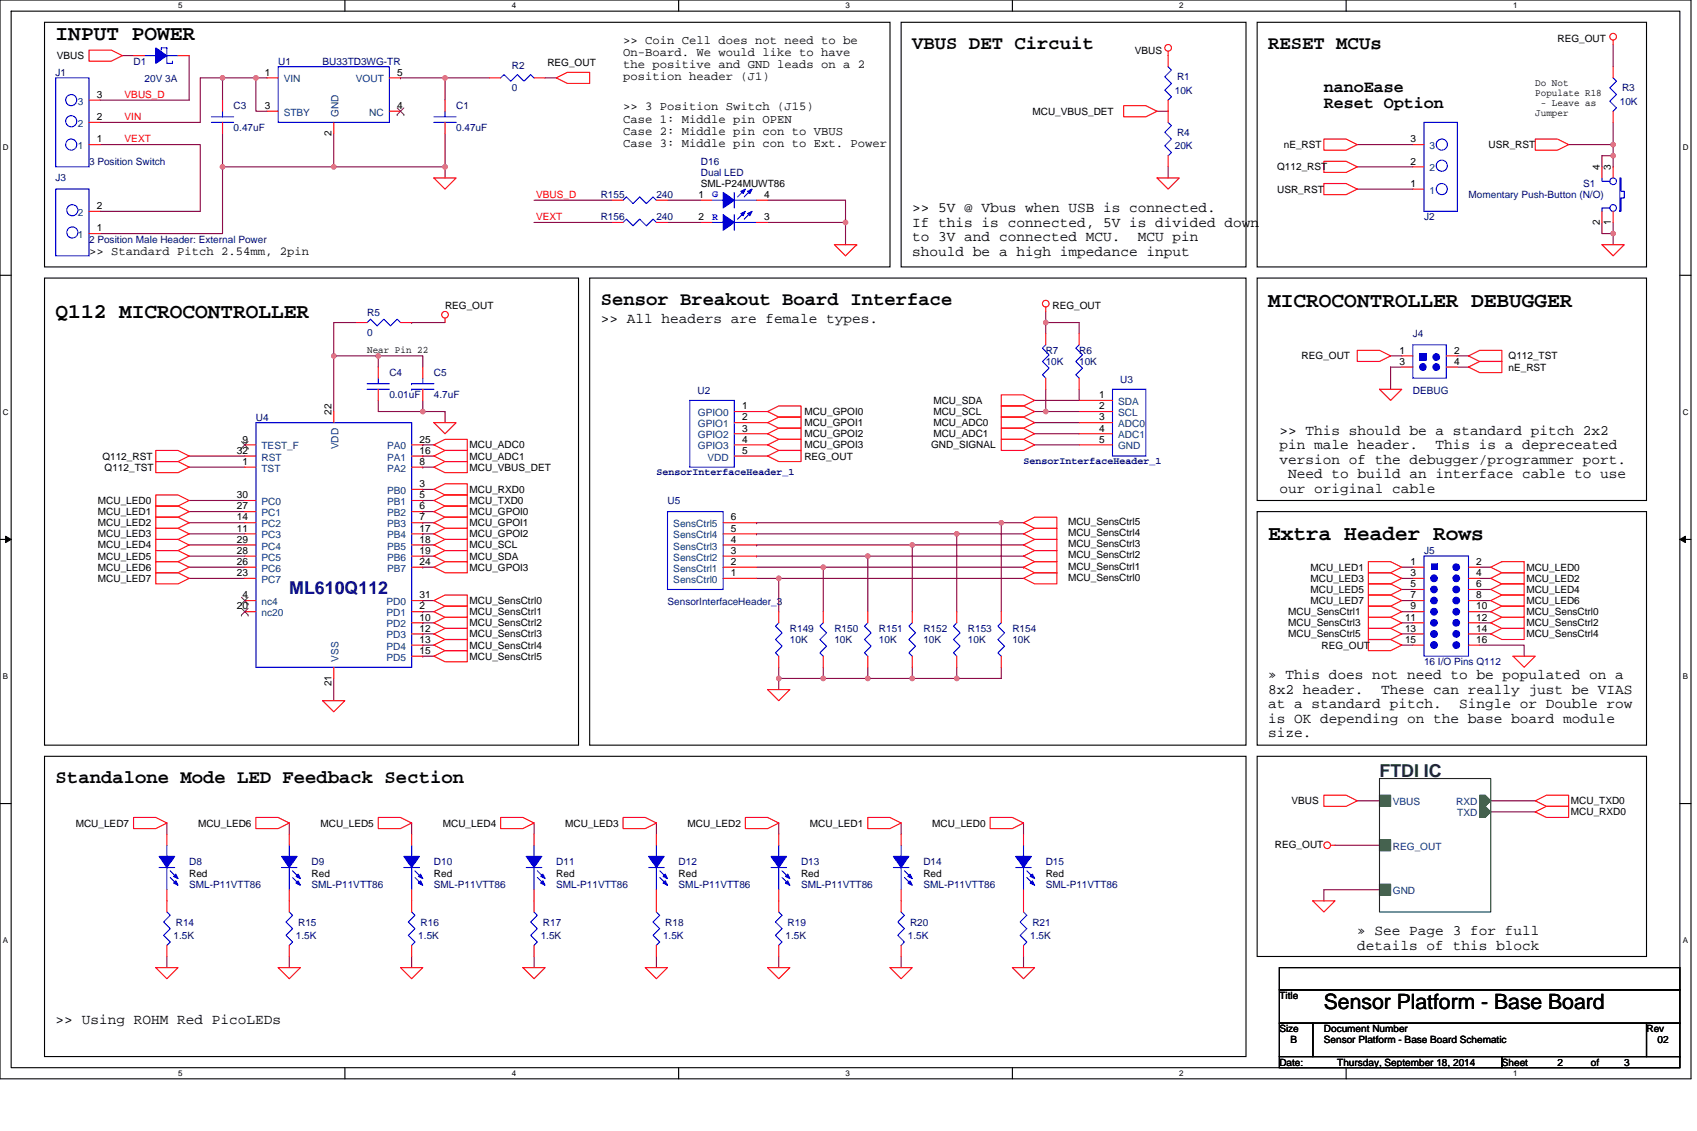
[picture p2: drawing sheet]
<svg xmlns="http://www.w3.org/2000/svg" width="457mm" height="305mm" viewBox="0 0 457 305" stroke-linecap="round" stroke-linejoin="round" font-family="sans-serif">
<path d="M0 0h455.6v290.7h-455.6zM3 3h449.6v284.7h-449.6z" fill="none" stroke="#000" stroke-width=".3"/>
<g fill="#fff">
<path d="M48 .3h1.2v2.4h-1.2z"/>
<path d="M48 288h1.2v2.4h-1.2z"/>
</g>
<path d="M92.9 0v3M92.9 287.7v3" fill="none" stroke="#000" stroke-width=".3"/>
<g fill="#fff">
<path d="M137.9 .3h1.2v2.4h-1.2z"/>
<path d="M137.9 288h1.2v2.4h-1.2z"/>
</g>
<path d="M182.8 0v3M182.8 287.7v3" fill="none" stroke="#000" stroke-width=".3"/>
<g fill="#fff">
<path d="M227.8 .3h1.2v2.4h-1.2z"/>
<path d="M227.8 288h1.2v2.4h-1.2z"/>
</g>
<path d="M272.8 0v3M272.8 287.7v3" fill="none" stroke="#000" stroke-width=".3"/>
<g fill="#fff">
<path d="M317.7 .3h1.2v2.4h-1.2z"/>
<path d="M317.7 288h1.2v2.4h-1.2z"/>
</g>
<path d="M362.7 0v3M362.7 287.7v3" fill="none" stroke="#000" stroke-width=".3"/>
<g fill="#fff">
<path d="M407.6 .3h1.2v2.4h-1.2z"/>
<path d="M407.6 288h1.2v2.4h-1.2z"/>
<path d="M.8 38.6h1.5v2.4h-1.5z"/>
<path d="M453.3 38.6h1.6v2.4h-1.6z"/>
<path d="M.8 109.8h1.5v2.4h-1.5z"/>
<path d="M453.3 109.8h1.6v2.4h-1.6z"/>
</g>
<path d="M0 74.2h3M452.6 74.2h3" fill="none" stroke="#000" stroke-width=".3"/>
<g fill="#fff">
<path d="M.8 181h1.4v2.4h-1.4z"/>
<path d="M453.3 181h1.5v2.4h-1.5z"/>
</g>
<path d="M0 145.4h3M452.6 145.4h3" fill="none" stroke="#000" stroke-width=".3"/>
<path d="M1.5 144.5l1.5 .9-1.5 .8zM452.6 145.4l1.5-.9v1.7z" fill="#000"/>
<path d="M1.5 144.5l1.5 .9-1.5 .8zM452.6 145.4l1.5-.9v1.7z" fill="none" stroke="#000" stroke-width=".27"/>
<g fill="#fff">
<path d="M.8 252.1h1.4v2.4h-1.4z"/>
<path d="M453.3 252.1h1.5v2.4h-1.5z"/>
</g>
<g fill="none" stroke="#000" stroke-width=".3">
<path d="M12 6h227.8v65.9h-227.8zM242.8 6h92.9v65.9h-92.9zM338.7 6h104.9v65.9h-104.9zM12 74.9h143.9v125.9h-143.9zM158.9 74.9h176.8v125.9h-176.8zM338.7 74.9h104.9v60h-104.9zM338.7 137.9h104.9v62.9h-104.9zM0 216.6h3M12 203.8h323.7v80.9h-323.7zM338.7 203.8h104.9v54h-104.9zM452.6 216.6h3M344.7 275.8h9v8.9h-9z"/>
<path d="M344.7 260.8h107.9v6h-107.9zM344.7 266.8h107.9v9h-107.9zM353.7 275.8h89.9v8.9h-89.9zM443.6 275.8h9v8.9h-9zM344.7 284.7h59.9v3h-59.9zM404.6 284.7h48v3h-48z"/>
</g>
<g fill="none" stroke="#800040" stroke-width=".3">
<path d="M33 15h3M51 15v12h-24M434.6 12v6M27 39h27v18h-27M60 21h8.9M60 21v6M60 36v9M60 21h-6v12h-27M68.9 21v9h3M68.9 21h3M89.9 36v9M107.9 21h12"/>
<path d="M107.9 21h.1M119.9 21h12M119.9 21v6M119.9 36v9M146.9 21h3M311.7 30h3M365.7 39h15M422.6 39h12M434.6 39v3M434.6 33v6M60 45v17.9h-33M60 45h29.9"/>
<path d="M89.9 45h30M119.9 45v3M119.9 45h.1M143.9 54h21M143.9 60h21M179.8 54h9M179.8 60h9M206.8 54h21v6M206.8 60h21M227.8 60v5.9M314.7 45v3M365.7 51h15"/>
<path d="M365.7 45h15M431.6 60v2.9h3M434.6 60v2.9M434.6 42h-3v3M434.6 42v3M434.6 62.9v3M89.9 95.9v15M89.9 95.9h24v3M95.9 86.9h-6v9M101.9 95.9v3M110.9 86.9h9M110.9 86.9h.1"/>
<path d="M281.7 83.9v3M281.7 86.9h9v3M281.7 86.9v3M374.7 95.9h3M377.7 98.9h-3v6M392.6 98.9h3M392.6 95.9h3M101.9 107.9v3h12M113.9 119.9h3M113.9 110.9h6v3M113.9 119.9h.1M113.9 110.9h.1"/>
<path d="M113.9 107.9v3M278.8 110.9h2.9M278.8 119.9h11.9M278.8 116.9h11.9M278.8 113.9h11.9M281.7 104.9v6M281.7 110.9h9M290.7 104.9v3h-11.9M51 125.9h14.9M51 134.9h14.9M51 137.9h14.9M51 122.9h14.9"/>
<path d="M113.9 131.9h3M113.9 134.9h3M113.9 137.9h3M113.9 122.9h3M113.9 125.9h3M113.9 131.9h.1M113.9 134.9h.1M113.9 137.9h.1M113.9 122.9h.1M113.9 125.9h.1M51 149.9h14.9M51 155.9h14.9"/>
<path d="M51 152.9h14.9M51 140.9h14.9M51 143.9h14.9M51 146.9h14.9M113.9 146.9h3M113.9 152.9h3M113.9 149.9h3M113.9 140.9h3M113.9 143.9h3M113.9 146.9h.1M113.9 152.9h.1M113.9 149.9h.1"/>
<path d="M113.9 140.9h.1M113.9 143.9h.1M203.8 152.9h18M203.8 149.9h30M203.8 140.9h66M203.8 155.9h6M203.8 143.9h54M203.8 149.9h.1M203.8 146.9h.1M203.8 143.9h.1M203.8 140.9h.1M203.8 146.9h42"/>
<path d="M209.8 155.9h66M209.8 155.9v9M209.8 155.9h.1M221.8 152.9v12M221.8 152.9h.1M221.8 152.9h54M233.8 149.9h.1M233.8 149.9h42M233.8 149.9v15M245.8 146.9h.1M245.8 146.9v18M245.8 146.9h30"/>
<path d="M257.8 143.9h18M257.8 143.9h.1M257.8 143.9v21M269.8 140.9h.1M269.8 140.9h6M269.8 140.9v24M377.7 152.9h3M377.7 155.9h3M377.7 158.9h3M398.6 152.9h3M398.6 155.9h3M398.6 158.9h3"/>
<path d="M113.9 176.8h3M113.9 161.9h3M113.9 164.9h3M113.9 167.9h3M113.9 170.9h3M113.9 173.8h3M113.9 176.8h.1M113.9 161.9h.1M113.9 164.9h.1M113.9 167.9h.1M113.9 170.9h.1M113.9 173.8h.1"/>
<path d="M209.8 179.8v3M221.8 179.8v3M233.8 179.8v3M245.8 179.8v3M257.8 179.8v3M269.8 179.8v3h-12M377.7 161.9h3M377.7 164.9h3M377.7 167.9h3M377.7 170.9h3M377.7 173.8h3M398.6 173.8h12v3"/>
<path d="M398.6 164.9h3M398.6 167.9h3M398.6 170.9h3M398.6 161.9h3M89.9 182.8v6M209.8 182.8h12M209.8 182.8v3M221.8 182.8h.1M221.8 182.8h12M233.8 182.8h12M245.8 182.8h12M365.7 215.8h6"/>
<path d="M401.6 218.8h12M401.6 215.8h12M45 221.8v3M77.9 221.8v3M110.9 221.8v3M143.9 221.8v3M176.8 221.8v3M209.8 221.8v3M242.8 221.8v3M275.8 221.8v3M359.7 227.8h12M371.7 239.8h-15v3"/>
<path d="M45 257.8v3M77.9 257.8v3M110.9 257.8v3M143.9 257.8v3M176.8 257.8v3M209.8 257.8v3M242.8 257.8v3M275.8 257.8v3"/>
</g>
<g fill="#f0f" stroke="#f0f" stroke-width=".3">
<circle cx="113.9" cy="110.9" r=".6"/>
<circle cx="101.9" cy="95.9" r=".6"/>
<circle cx="89.9" cy="95.9" r=".6"/>
<circle cx="434.6" cy="42" r=".6"/>
<circle cx="434.6" cy="39" r=".6"/>
<circle cx="59.9" cy="21" r=".6"/>
<circle cx="59.9" cy="45" r=".6"/>
<circle cx="281.7" cy="86.9" r=".6"/>
<circle cx="89.9" cy="45" r=".6"/>
<circle cx="119.9" cy="45" r=".6"/>
<circle cx="119.9" cy="21" r=".6"/>
<circle cx="68.9" cy="21" r=".6"/>
<circle cx="233.8" cy="149.9" r=".6"/>
<circle cx="245.8" cy="146.9" r=".6"/>
<circle cx="257.8" cy="143.9" r=".6"/>
<circle cx="209.8" cy="182.8" r=".6"/>
<circle cx="233.8" cy="182.8" r=".6"/>
<circle cx="221.8" cy="182.8" r=".6"/>
<circle cx="245.8" cy="182.8" r=".6"/>
<circle cx="257.8" cy="182.8" r=".6"/>
<circle cx="209.8" cy="155.9" r=".6"/>
<circle cx="221.8" cy="152.9" r=".6"/>
<circle cx="269.8" cy="140.9" r=".6"/>
<circle cx="434.6" cy="62.9" r=".6"/>
<circle cx="281.7" cy="110.9" r=".6"/>
<circle cx="227.8" cy="59.9" r=".6"/>
</g>
<g fill="none" stroke="#f00" stroke-width=".3">
<path d="M24 13.5h6l3 1.5-3 1.5h-6zM36 15h3M48 15h3M314.7 13.8v4.2M434.6 10.8v1.2M434.6 18v3M24 39h3M24 33h3M24 27h3M60 33v3M60 27v3M71.9 21h3"/>
<path d="M71.9 30h3M89.9 33v3M104.9 21h3M104.9 30h3M119.9 33v3M119.9 27v3M131.9 21h3M143.9 21h3M149.9 21l3-1.5h6v3h-6zM302.7 28.5h6l3 1.5-3 1.5h-6zM314.7 27v6M356.7 37.5h6l3 1.5-3 1.5h-6z"/>
<path d="M380.7 39h3M413.6 37.5h6l3 1.5-3 1.5h-6zM434.6 30v3M24 57h3M116.9 48h6l-3 3zM164.9 60h3M164.9 54h3M176.8 60h3M176.8 54h3M188.8 54h3M188.8 60h3M203.8 54h3"/>
<path d="M203.8 60h3M311.7 48h6l-3 3zM314.7 42v3M356.7 43.5h6l3 1.5-3 1.5h-6zM356.7 49.5h6l3 1.5-3 1.5h-6zM380.7 51h3M380.7 45h3M431.6 57v3M431.6 45v3M434.6 57v3M434.6 45v3M24 62.9h3"/>
<path d="M224.8 65.9h6l-3 3zM230.8 65.9h.1M431.6 65.9h6l-3 3zM95.9 86.9h3M101.9 98.9v3M107.9 86.9h3M113.9 98.9v3M119.9 85.7v1.2M281.7 82.7v1.2M281.7 89.9v3M290.7 89.9v3M365.7 94.4h6l3 1.5-3 1.5h-6z"/>
<path d="M377.7 95.9h3M377.7 98.9h3M389.6 95.9h3M389.6 98.9h3M395.6 98.9l3-1.5h6v3h-6zM395.6 95.9l3-1.5h6v3h-6zM65.9 119.9h3M89.9 110.9v3M101.9 104.9v3M110.9 119.9h3M113.9 104.9v3M116.9 119.9l3-1.5h6v3h-6z"/>
<path d="M116.9 113.9h6l-3 3zM197.8 110.9h9M197.8 113.9h9M197.8 116.9h9M197.8 119.9h9M206.8 113.9l3-1.5h6v3h-6zM206.8 110.9l3-1.5h6v3h-6zM206.8 119.9l3-1.5h6v3h-6zM206.8 116.9l3-1.5h6v3h-6zM269.8 118.4h6l3 1.5-3 1.5h-6zM269.8 109.4h6l3 1.5-3 1.5h-6zM269.8 106.4h6l3 1.5-3 1.5h-6z"/>
<path d="M269.8 115.4h6l3 1.5-3 1.5h-6zM269.8 112.4h6l3 1.5-3 1.5h-6zM281.7 101.9v3M290.7 107.9h9M290.7 110.9h9M290.7 113.9h9M290.7 116.9h9M290.7 119.9h9M290.7 101.9v3M371.7 104.9h6l-3 3zM42 121.4h6l3 1.5-3 1.5h-6zM42 124.4h6l3 1.5-3 1.5h-6z"/>
<path d="M42 133.4h6l3 1.5-3 1.5h-6zM42 136.4h6l3 1.5-3 1.5h-6zM42 139.4h6l3 1.5-3 1.5h-6zM65.9 122.9h3M65.9 125.9h3M65.9 134.9h3M65.9 137.9h3M110.9 122.9h3M110.9 125.9h3M110.9 131.9h3M110.9 134.9h3M110.9 137.9h3"/>
<path d="M116.9 131.9l3-1.5h6v3h-6zM116.9 134.9l3-1.5h6v3h-6zM116.9 137.9l3-1.5h6v3h-6zM116.9 122.9l3-1.5h6v3h-6zM116.9 125.9l3-1.5h6v3h-6zM197.8 122.9h9M206.8 122.9l3-1.5h6v3h-6zM42 148.4h6l3 1.5-3 1.5h-6zM42 154.4h6l3 1.5-3 1.5h-6zM42 151.4h6l3 1.5-3 1.5h-6zM42 142.4h6l3 1.5-3 1.5h-6zM42 145.4h6l3 1.5-3 1.5h-6z"/>
<path d="M65.9 140.9h3M65.9 143.9h3M65.9 146.9h3M65.9 149.9h3M65.9 152.9h3M65.9 155.9h3M110.9 140.9h3M110.9 143.9h3M110.9 146.9h3M110.9 149.9h3M110.9 152.9h3M116.9 146.9l3-1.5h6v3h-6z"/>
<path d="M116.9 152.9l3-1.5h6v3h-6zM116.9 149.9l3-1.5h6v3h-6zM116.9 140.9l3-1.5h6v3h-6zM116.9 143.9l3-1.5h6v3h-6zM194.8 155.9h9M194.8 152.9h9M194.8 149.9h9M194.8 146.9h9M194.8 143.9h9M194.8 140.9h9M275.8 155.9l3-1.5h5.9v3h-5.9zM275.8 152.9l3-1.5h5.9v3h-5.9z"/>
<path d="M275.8 152.9h.1M275.8 149.9l3-1.5h5.9v3h-5.9zM275.8 146.9l3-1.5h5.9v3h-5.9zM275.8 143.9l3-1.5h5.9v3h-5.9zM275.8 140.9l3-1.5h5.9v3h-5.9zM368.7 157.4h6l3 1.5-3 1.5h-6zM368.7 151.4h6l3 1.5-3 1.5h-6zM368.7 154.4h6l3 1.5-3 1.5h-6zM380.7 152.9h3M380.7 155.9h3M380.7 158.9h3M395.6 152.9h3"/>
<path d="M395.6 155.9h3M395.6 158.9h3M401.6 152.9l3-1.5h6v3h-6zM401.6 155.9l3-1.5h6v3h-6zM401.6 158.9l3-1.5h6v3h-6zM65.9 161.9h3M65.9 164.9h3M89.9 179.8v3M110.9 161.9h3M110.9 164.9h3M110.9 167.9h3M110.9 170.9h3"/>
<path d="M110.9 173.8h3M110.9 176.8h3M116.9 176.8l3-1.5h6v3h-6zM116.9 161.9l3-1.5h6v3h-6zM116.9 164.9l3-1.5h6v3h-6zM116.9 167.9l3-1.5h6v2.9h-6zM116.9 170.9l3-1.6h6v3h-6zM116.9 173.8l3-1.5h6v3h-6zM209.8 164.9v3M209.8 176.8v3M221.8 164.9v3M221.8 176.8v3"/>
<path d="M233.8 164.9v3M233.8 176.8v3M245.8 164.9v3M245.8 176.8v3M257.8 164.9v3M257.8 176.8v3M269.8 164.9v3M269.8 176.8v3M368.7 169.3h6l3 1.6-3 1.4h-6zM368.7 163.4h6l3 1.5-3 1.5h-6zM368.7 166.4h6l3 1.5-3 1.4h-6zM368.7 160.4h6l3 1.5-3 1.5h-6z"/>
<path d="M368.7 172.3h6l3 1.5-3 1.5h-6zM380.7 161.9h3M380.7 164.9h3M380.7 167.9h3M380.7 170.9h3M380.7 173.8h3M395.6 161.9h3M395.6 164.9h3M395.6 167.9h3M395.6 170.9h3M395.6 173.8h3M401.6 164.9l3-1.5h6v3h-6z"/>
<path d="M401.6 167.9l3-1.5h6v2.9h-6zM401.6 170.9l3-1.6h6v3h-6zM401.6 161.9l3-1.5h6v3h-6zM407.6 176.8h6l-3 3zM86.9 188.8h6l-3 3zM206.8 185.8h6l-3 3zM356.7 214.3h6l3 1.5-3 1.5h-6zM413.6 218.8l3-1.5h6v3h-6zM413.6 215.8l3-1.5h6v3h-6zM36 220.3h6l3 1.5-3 1.5h-6zM45 224.8v3M45 239.8v6"/>
<path d="M68.9 220.3h6l3 1.5-3 1.5h-6zM77.9 224.8v3M77.9 239.8v6M101.9 220.3h6l3 1.5-3 1.5h-6zM110.9 224.8v3M110.9 239.8v6M134.9 220.3h6l3 1.5-3 1.5h-6zM143.9 224.8v3M143.9 239.8v6M167.9 220.3h5.9l3 1.5-3 1.5h-5.9zM176.8 224.8v3M176.8 239.8v6"/>
<path d="M200.8 220.3h6l3 1.5-3 1.5h-6zM209.8 224.8v3M209.8 239.8v6M233.8 220.3h6l3 1.5-3 1.5h-6zM242.8 224.8v3M242.8 239.8v6M266.8 220.3h6l3 1.5-3 1.5h-6zM275.8 239.8v6M275.8 224.8v3M358.5 227.8h1.2M45 254.8v3M77.9 254.8v3"/>
<path d="M110.9 254.8v3M143.9 254.8v3M176.8 254.8v3M209.8 254.8v3M242.8 254.8v3M275.8 254.8v3M353.7 242.8h6l-3 3zM42 260.8h6l-3 3zM74.9 260.8h6l-3 3zM107.9 260.8h6l-3 3zM140.9 260.8h6l-3 3zM173.8 260.8h6l-3 3z"/>
<path d="M206.8 260.8h6l-3 3zM239.8 260.8h6l-3 3zM272.8 260.8h6l-3 3z"/>
<circle cx="314.7" cy="12.9" r=".9"/>
<circle cx="434.6" cy="9.9" r=".9"/>
<circle cx="119.9" cy="84.8" r=".9"/>
<circle cx="281.7" cy="81.8" r=".9"/>
<circle cx="357.6" cy="227.8" r=".9"/>
</g>
<g fill="none" stroke="#00f" stroke-width=".3">
<path d="M39 15h3M43.5 13.5v-.6h1.5v4.2h1.5v-.6M45 15h3M74.9 18h30v15h-30zM314.7 18l.9 .9-1.8 1.8 1.8 1.8-1.8 1.8 1.8 1.8-.9 .9M15 21h9v24h-9zM57 33h5.9M57 31.5h5.9M60 30v1.5M116.9 33h6M116.9 31.5h6M119.9 30v1.5"/>
<path d="M134.9 21l.9-.9 1.8 1.8 1.8-1.8 1.8 1.8 1.8-1.8 .9 .9M314.7 33l.9 .9-1.8 1.8 1.8 1.8-1.8 1.8 1.8 1.8-.9 .9M383.7 33h8.9v24h-8.9zM434.6 21l.9 .9-1.8 1.8 1.8 1.8-1.8 1.8 1.8 1.8-.9 .9M15 51h9v17.9h-9zM167.9 60l.8-.9 1.8 1.8 1.8-1.8 1.8 1.8 1.8-1.8 .9 .9M167.9 54l.8-.9 1.8 1.8 1.8-1.8 1.8 1.8 1.8-1.8 .9 .9M191.8 54h3M191.8 60h3M197.8 51.9v4.2M197.8 54h6M197.8 60h6"/>
<path d="M197.8 57.9v4.2M200.5 51.3l-1.8 1.8M200.5 57.3l-1.8 1.8M202.3 51.3l-1.8 1.8M202.3 57.3l-1.8 1.8M431.6 48v.9h2.1M433.7 56.1h-2.1v.9M436.4 48h.3v3.6h.9v1.8h-.9v3.6h-.3zM98.9 86.9l.9-.9 1.8 1.8 1.8-1.8 1.8 1.8 1.8-1.8 .9 .9M281.7 92.9l-.9 .9 1.8 1.8-1.8 1.8 1.8 1.8-1.8 1.8 .9 .9M290.7 92.9l-.9 .9 1.8 1.8-1.8 1.8 1.8 1.8-1.8 1.8 .9 .9M380.7 92.9h8.9v9h-8.9z"/>
<path d="M68.9 113.9h42v65.9h-42zM98.9 104.9h6M98.9 103.4h6M101.9 101.9v1.5M110.9 104.9h6M110.9 103.4h6M110.9 104.9h.1M110.9 103.4h.1M113.9 101.9v1.5M185.8 107.9h12v18h-12zM299.7 104.9h9v18h-9zM179.8 137.9h15v21h-15z"/>
<path d="M383.7 149.9h11.9v26.9h-11.9zM209.8 167.9l-.9 .8 1.8 1.8-1.8 1.8 1.8 1.8-1.8 1.8 .9 .9M221.8 167.9l-.9 .8 1.8 1.8-1.8 1.8 1.8 1.8-1.8 1.8 .9 .9M233.8 167.9l-.9 .8 1.8 1.8-1.8 1.8 1.8 1.8-1.8 1.8 .9 .9M245.8 167.9l-.9 .8 1.8 1.8-1.8 1.8 1.8 1.8-1.8 1.8 .9 .9M257.8 167.9l-.9 .8 1.8 1.8-1.8 1.8 1.8 1.8-1.8 1.8 .9 .9M269.8 167.9l-.9 .8 1.8 1.8-1.8 1.8 1.8 1.8-1.8 1.8 .9 .9M42.9 233.8h4.2M45 227.8v3M45 233.8v6M45.9 234.7l1.8 1.8M45.9 236.5l1.8 1.8"/>
<path d="M75.8 233.8h4.2M77.9 227.8v3M77.9 233.8v6M78.8 234.7l1.8 1.8M78.8 236.5l1.8 1.8M108.8 233.8h4.2M110.9 227.8v3M110.9 233.8v6M111.8 234.7l1.8 1.8M111.8 236.5l1.8 1.8M141.8 233.8h4.2M143.9 227.8v3"/>
<path d="M143.9 233.8v6M144.8 234.7l1.8 1.8M144.8 236.5l1.8 1.8M174.7 233.8h4.2M176.8 227.8v3M176.8 233.8v6M177.7 234.7l1.8 1.8M177.7 236.5l1.8 1.8M207.7 233.8h4.2M209.8 227.8v3M209.8 233.8v6M210.7 234.7l1.8 1.8"/>
<path d="M210.7 236.5l1.8 1.8M240.7 233.8h4.2M242.8 227.8v3M242.8 233.8v6M243.7 234.7l1.8 1.8M243.7 236.5l1.8 1.8M273.6 233.8h4.2M275.8 227.8v3M275.8 233.8v6M276.6 234.7l1.8 1.8M276.6 236.5l1.8 1.8M45 245.8l.9 .9-1.8 1.8 1.8 1.8-1.8 1.8 1.8 1.8-.9 .9"/>
<path d="M77.9 245.8l.9 .9-1.8 1.8 1.8 1.8-1.8 1.8 1.8 1.8-.9 .9M110.9 245.8l.9 .9-1.8 1.8 1.8 1.8-1.8 1.8 1.8 1.8-.9 .9M143.9 245.8l.9 .9-1.8 1.8 1.8 1.8-1.8 1.8 1.8 1.8-.9 .9M176.8 245.8l.9 .9-1.8 1.8 1.8 1.8-1.8 1.8 1.8 1.8-.9 .9M209.8 245.8l.9 .9-1.8 1.8 1.8 1.8-1.8 1.8 1.8 1.8-.9 .9M242.8 245.8l.9 .9-1.8 1.8 1.8 1.8-1.8 1.8 1.8 1.8-.9 .9M275.8 245.8l.8 .9-1.8 1.8 1.8 1.8-1.8 1.8 1.8 1.8-.8 .9"/>
<circle cx="19.2" cy="32.7" r="1.5"/>
<circle cx="19.2" cy="27" r="1.5"/>
<circle cx="19.2" cy="39" r="1.5"/>
<circle cx="388.4" cy="39" r="1.5"/>
<circle cx="19.5" cy="56.7" r="1.49"/>
<circle cx="388.4" cy="51" r="1.5"/>
<circle cx="388.4" cy="44.7" r="1.5"/>
<circle cx="434.6" cy="48.9" r=".9"/>
<circle cx="434.6" cy="56.1" r=".9"/>
<circle cx="19.5" cy="62.6" r="1.5"/>
</g>
<g fill="#00f" stroke="#00f" stroke-width=".3">
<path d="M385.7 152v1.5h1.5v-1.5z" fill-rule="evenodd"/>
<path d="M382.5 95.3v1.8h1.8v-1.8z" fill-rule="evenodd"/>
<path d="M42.9 230.8h4.2l-2.1 3z" fill-rule="evenodd"/>
<path d="M47.4 237.4l.6 1.2-1.2-.6z" fill-rule="evenodd"/>
<path d="M47.4 235.6l.6 1.2-1.2-.6z" fill-rule="evenodd"/>
<path d="M108.8 230.8h4.2l-2.1 3z" fill-rule="evenodd"/>
<path d="M113.3 237.4l.6 1.2-1.2-.6z" fill-rule="evenodd"/>
<path d="M113.3 235.6l.6 1.2-1.2-.6z" fill-rule="evenodd"/>
<path d="M42 12.9l3 2.1-3 2.1z" fill-rule="evenodd"/>
<path d="M273.6 230.8h4.2l-2 3z" fill-rule="evenodd"/>
<path d="M278.2 237.4l.6 1.2-1.2-.6z" fill-rule="evenodd"/>
<path d="M278.2 235.6l.6 1.2-1.2-.6z" fill-rule="evenodd"/>
<path d="M240.7 230.8h4.2l-2.1 3z" fill-rule="evenodd"/>
<path d="M245.2 237.4l.6 1.2-1.2-.6z" fill-rule="evenodd"/>
<path d="M245.2 235.6l.6 1.2-1.2-.6z" fill-rule="evenodd"/>
<path d="M207.7 230.8h4.2l-2.1 3z" fill-rule="evenodd"/>
<path d="M212.2 237.4l.6 1.2-1.2-.6z" fill-rule="evenodd"/>
<path d="M212.2 235.6l.6 1.2-1.2-.6z" fill-rule="evenodd"/>
<path d="M141.8 230.8h4.2l-2.1 3z" fill-rule="evenodd"/>
<path d="M146.3 237.4l.6 1.2-1.2-.6z" fill-rule="evenodd"/>
<path d="M146.3 235.6l.6 1.2-1.2-.6z" fill-rule="evenodd"/>
<path d="M75.8 230.8h4.2l-2.1 3z" fill-rule="evenodd"/>
<path d="M80.3 237.4l.6 1.2-1.2-.6z" fill-rule="evenodd"/>
<path d="M80.3 235.6l.6 1.2-1.2-.6z" fill-rule="evenodd"/>
<path d="M174.7 230.8h4.2l-2.1 3z" fill-rule="evenodd"/>
<path d="M179.2 237.4l.6 1.2-1.2-.6z" fill-rule="evenodd"/>
<path d="M179.2 235.6l.6 1.2-1.2-.6z" fill-rule="evenodd"/>
<path d="M194.8 51.9l3 2.1-3 2.1z" fill-rule="evenodd"/>
<path d="M201.4 51.6l1.2-.6-.6 1.2z" fill-rule="evenodd"/>
<path d="M199.6 51.6l1.2-.6-.6 1.2z" fill-rule="evenodd"/>
<path d="M194.8 57.9l3 2.1-3 2.1z" fill-rule="evenodd"/>
<path d="M201.4 57.6l1.2-.6-.6 1.2z" fill-rule="evenodd"/>
<path d="M199.6 57.6l1.2-.6-.6 1.2z" fill-rule="evenodd"/>
<circle cx="392.3" cy="152.9" r=".9"/>
<circle cx="392.3" cy="155.9" r=".9"/>
<circle cx="392.3" cy="158.9" r=".9"/>
<circle cx="392.3" cy="161.9" r=".9"/>
<circle cx="386.3" cy="155.9" r=".9"/>
<circle cx="386.3" cy="158.9" r=".9"/>
<circle cx="386.3" cy="161.9" r=".9"/>
<circle cx="386.3" cy="164.9" r=".9"/>
<circle cx="392.3" cy="164.9" r=".9"/>
<circle cx="386.3" cy="167.8" r=".9"/>
<circle cx="392.3" cy="167.8" r=".9"/>
<circle cx="386.3" cy="170.8" r=".9"/>
<circle cx="392.3" cy="170.8" r=".9"/>
<circle cx="386.3" cy="173.8" r=".9"/>
<circle cx="392.3" cy="173.8" r=".9"/>
<circle cx="386.9" cy="96.2" r=".9"/>
<circle cx="386.9" cy="98.9" r=".9"/>
<circle cx="383.3" cy="98.9" r=".9"/>
</g>
<g fill="none" stroke="#804000" stroke-width=".27">
<path d="M107 30.9h.1M107 29.1l1.8 1.8M108.8 29.1l-1.8 1.8M108.8 30.9h.1M65.1 119l1.8 1.8M66.8 119l-1.8 1.8M65 120.8h.1M66.9 120.8h.1M65 162.8h.1M65 165.8h.1M65.1 161l1.8 1.8M65.1 164l1.8 1.8"/>
<path d="M66.8 161l-1.8 1.8M66.8 164l-1.8 1.8M66.9 162.8h.1M66.9 165.8h.1"/>
</g>
<g fill="#008040" stroke="#008040" stroke-width=".3">
<path d="M371.7 214.3h3v3h-3z" fill-rule="evenodd"/>
<path d="M371.7 238.3h3v3h-3z" fill-rule="evenodd"/>
<path d="M398.6 214.3h1.5l1.5 1.5-1.5 1.5h-1.5z" fill-rule="evenodd"/>
<path d="M398.6 217.3h1.5l1.5 1.5-1.5 1.5h-1.5z" fill-rule="evenodd"/>
<path d="M371.7 226.3h3v3h-3z" fill-rule="evenodd"/>
</g>
<path d="M371.7 209.8h29.9v36h-29.9z" fill="none" stroke="#008000" stroke-width=".3"/>
<g font-size="5.7">
<text x="15" y="10.7">INPUT POWER</text>
<text x="341.7" y="82.7">MICROCONTROLLER DEBUGGER</text>
<text x="15" y="85.7">Q112 MICROCONTROLLER</text>
<text x="341.7" y="145.6">Extra Header Rows</text>
<text x="356.7" y="271.9">Sensor Platform - Base Board</text>
</g>
<g font-size="5.1">
<text x="245.8" y="13.2">VBUS DET Circuit</text>
<text x="341.7" y="13.2">RESET MCUs</text>
<text x="161.9" y="82.2">Sensor Breakout Board Interface</text>
<text x="15" y="211.1">Standalone Mode LED Feedback Section</text>
</g>
<text font-size="4.8" fill="#000080" x="77.9" y="160.2">ML610Q112</text>
<text font-size="4.8" fill="#004040" x="371.7" y="209.4">FTDI IC</text>
<g font-size="4.5">
<text x="356.7" y="24.7">nanoEase</text>
<text x="356.7" y="29.2">Reset Option</text>
</g>
<g font-size="3.9">
<text x="245.8" y="57.2">&gt;&gt; 5V @ Vbus when USB is connected.</text>
<text x="245.8" y="61.1">If this is connected, 5V is divided down</text>
<text x="245.8" y="65">to 3V and connected MCU.</text>
<text x="306.5" y="65">MCU pin</text>
<text x="245.8" y="68.9">should be a high impedance input</text>
<text x="161.9" y="87.2">&gt;&gt; All headers are female types.</text>
<text x="344.7" y="117.2">&gt;&gt; This should be a standard pitch 2x2</text>
<text x="344.7" y="121">pin male header.</text>
<text x="344.7" y="124.9">version of the debugger/programmer port.</text>
<text x="386.7" y="121">This is a depreceated</text>
<text x="347" y="128.8">Need to build an interface cable to use</text>
<text x="344.7" y="132.7">our original cable</text>
<text x="341.7" y="183.1">» This does not need to be populated on a</text>
<text x="341.7" y="187">8x2 header.</text>
<text x="341.7" y="190.9">at a standard pitch.</text>
<text x="372.1" y="187">These can really just be VIAS</text>
<text x="393.1" y="190.9">Single or Double row</text>
<text x="341.7" y="194.8">is OK depending on the base board module</text>
<text x="341.7" y="198.7">size.</text>
<text x="365.7" y="252">» See Page 3 for full</text>
<text x="365.7" y="255.9">details of this block</text>
<text x="15" y="276">&gt;&gt; Using ROHM Red PicoLEDs</text>
</g>
<g font-size="3.3">
<text x="167.9" y="11.7">&gt;&gt; Coin Cell does not need to be</text>
<text x="167.9" y="15">On-Board. We would like to have</text>
<text x="167.9" y="18.3">the positive and GND leads on a 2</text>
<text x="167.9" y="21.6">position header (J1)</text>
<text x="167.9" y="29.7">&gt;&gt; 3 Position Switch (J15)</text>
<text x="167.9" y="33">Case 1: Middle pin OPEN</text>
<text x="167.9" y="36.3">Case 2: Middle pin con to VBUS</text>
<text x="167.9" y="39.6">Case 3: Middle pin con to Ext. Power</text>
<text x="24" y="68.7">&gt;&gt; Standard Pitch 2.54mm, 2pin</text>
</g>
<g font-size="2.7">
<text x="419.6" y="11.4">REG_OUT</text>
<text x="15.3" y="15.9">VBUS</text>
<text x="147.5" y="17.7">REG_OUT</text>
<text x="305.7" y="14.4">VBUS</text>
<text x="71.3" y="20.4">1</text>
<text x="107" y="20.4">5</text>
<text x="413.6" y="23.2">Do Not</text>
<text x="26.1" y="26.4">3</text>
<text x="71.3" y="29.4">3</text>
<text x="107" y="29.4">4</text>
<text x="413.6" y="25.9">Populate R18</text>
<text x="415.1" y="28.6">- Leave as</text>
<text x="26.1" y="32.4">2</text>
<text x="278.2" y="30.9">MCU_VBUS_DET</text>
<text x="413.6" y="31.3">Jumper</text>
<text x="26.1" y="38.4">1</text>
<text x="89.3" y="36.6" transform="rotate(-90 89.3 36.6)">2</text>
<text x="345.9" y="39.9">nE_RST</text>
<text x="380" y="38.4">3</text>
<text x="401" y="39.9">USR_RST</text>
<text x="344.1" y="45.9">Q112_RST</text>
<text x="380" y="44.4">2</text>
<text x="431" y="45.9" transform="rotate(-90 431 45.9)">4</text>
<text x="434" y="45.9" transform="rotate(-90 434 45.9)">3</text>
<text x="188.2" y="53.4">1</text>
<text x="188.8" y="50.4">SML-P24MUWT86</text>
<text x="205.9" y="53.4">4</text>
<text x="344.1" y="51.9">USR_RST</text>
<text x="380" y="50.4">1</text>
<text x="26.1" y="56.3">2</text>
<text x="188.2" y="59.3">2</text>
<text x="205.9" y="59.3">3</text>
<text x="26.1" y="62.3">1</text>
<text x="431" y="60.6" transform="rotate(-90 431 60.6)">2</text>
<text x="434" y="60.6" transform="rotate(-90 434 60.6)">1</text>
<text x="119.9" y="83.4">REG_OUT</text>
<text x="283.5" y="83.4">REG_OUT</text>
<text x="98.9" y="95.2">Near Pin 22</text>
<text x="377" y="95.3">1</text>
<text x="391.7" y="95.3">2</text>
<text x="350.7" y="96.9">REG_OUT</text>
<text x="377" y="98.3">3</text>
<text x="391.7" y="98.3">4</text>
<text x="406.4" y="99.9">nE_RST</text>
<text x="406.4" y="96.9">Q112_TST</text>
<text x="296.1" y="107.3">1</text>
<text x="89.3" y="111.8" transform="rotate(-90 89.3 111.8)">22</text>
<text x="199.9" y="110.3">1</text>
<text x="199.9" y="113.3">2</text>
<text x="216.7" y="111.8">MCU_GPOI0</text>
<text x="251.5" y="111.8">MCU_SCL</text>
<text x="251.5" y="108.9">MCU_SDA</text>
<text x="296.1" y="110.3">2</text>
<text x="296.1" y="113.3">3</text>
<text x="65.3" y="119.3">9</text>
<text x="113" y="119.3">25</text>
<text x="199.9" y="116.3">3</text>
<text x="199.9" y="119.3">4</text>
<text x="216.7" y="114.8">MCU_GPOI1</text>
<text x="216.7" y="117.8">MCU_GPOI2</text>
<text x="251.5" y="117.8">MCU_ADC1</text>
<text x="251.5" y="114.8">MCU_ADC0</text>
<text x="296.1" y="116.3">4</text>
<text x="296.1" y="119.3">5</text>
<text x="27.6" y="123.8">Q112_RST</text>
<text x="63.8" y="122.3">32</text>
<text x="65.3" y="125.3">1</text>
<text x="113" y="122.3">16</text>
<text x="113" y="125.3">8</text>
<text x="126.5" y="120.8">MCU_ADC0</text>
<text x="126.5" y="123.8">MCU_ADC1</text>
<text x="199.9" y="122.3">5</text>
<text x="216.7" y="120.8">MCU_GPOI3</text>
<text x="216.7" y="123.8">REG_OUT</text>
<text x="250.9" y="120.8">GND_SIGNAL</text>
<text x="28.2" y="126.8">Q112_TST</text>
<text x="113" y="131.3">3</text>
<text x="126.5" y="126.8">MCU_VBUS_DET</text>
<text x="26.4" y="135.8">MCU_LED0</text>
<text x="63.8" y="134.3">30</text>
<text x="63.8" y="137.3">27</text>
<text x="113" y="134.3">5</text>
<text x="113" y="137.3">6</text>
<text x="126.5" y="132.8">MCU_RXD0</text>
<text x="126.5" y="135.8">MCU_TXD0</text>
<text x="26.4" y="138.8">MCU_LED1</text>
<text x="26.4" y="141.8">MCU_LED2</text>
<text x="63.8" y="140.3">14</text>
<text x="63.8" y="143.3">11</text>
<text x="113" y="140.3">7</text>
<text x="113" y="143.3">17</text>
<text x="126.5" y="138.8">MCU_GPOI0</text>
<text x="126.5" y="141.8">MCU_GPOI1</text>
<text x="196.9" y="143.3">5</text>
<text x="196.9" y="140.3">6</text>
<text x="287.7" y="141.5">MCU_SensCtrl5</text>
<text x="26.4" y="144.8">MCU_LED3</text>
<text x="26.4" y="147.8">MCU_LED4</text>
<text x="63.8" y="146.3">29</text>
<text x="63.8" y="149.3">28</text>
<text x="113" y="146.3">18</text>
<text x="113" y="149.3">19</text>
<text x="126.5" y="147.8">MCU_SCL</text>
<text x="126.5" y="144.8">MCU_GPOI2</text>
<text x="196.9" y="149.3">3</text>
<text x="196.9" y="146.3">4</text>
<text x="287.7" y="147.5">MCU_SensCtrl3</text>
<text x="287.7" y="144.5">MCU_SensCtrl4</text>
<text x="26.4" y="150.8">MCU_LED5</text>
<text x="26.4" y="153.8">MCU_LED6</text>
<text x="63.8" y="152.3">26</text>
<text x="63.8" y="155.3">23</text>
<text x="113" y="152.3">24</text>
<text x="126.5" y="153.8">MCU_GPOI3</text>
<text x="126.5" y="150.8">MCU_SDA</text>
<text x="196.9" y="155.3">1</text>
<text x="196.9" y="152.3">2</text>
<text x="287.7" y="153.5">MCU_SensCtrl1</text>
<text x="287.7" y="150.5">MCU_SensCtrl2</text>
<text x="353.1" y="153.8">MCU_LED1</text>
<text x="380" y="152.3">1</text>
<text x="380" y="155.3">3</text>
<text x="397.7" y="152.3">2</text>
<text x="397.7" y="155.3">4</text>
<text x="411.2" y="153.8">MCU_LED0</text>
<text x="26.4" y="156.8">MCU_LED7</text>
<text x="65.3" y="161.2">4</text>
<text x="113" y="161.2">31</text>
<text x="287.7" y="156.5">MCU_SensCtrl0</text>
<text x="353.1" y="159.8">MCU_LED5</text>
<text x="353.1" y="156.8">MCU_LED3</text>
<text x="380" y="158.3">5</text>
<text x="380" y="161.2">7</text>
<text x="397.7" y="158.3">6</text>
<text x="397.7" y="161.2">8</text>
<text x="411.2" y="156.8">MCU_LED2</text>
<text x="411.2" y="159.8">MCU_LED4</text>
<text x="63.8" y="164.2">20</text>
<text x="113" y="164.2">2</text>
<text x="113" y="167.2">10</text>
<text x="126.5" y="162.8">MCU_SensCtrl0</text>
<text x="126.5" y="165.8">MCU_SensCtrl1</text>
<text x="347.1" y="165.8">MCU_SensCtrl1</text>
<text x="353.1" y="162.8">MCU_LED7</text>
<text x="378.5" y="167.2">11</text>
<text x="380" y="164.2">9</text>
<text x="397.7" y="164.2">10</text>
<text x="397.7" y="167.2">12</text>
<text x="411.2" y="165.8">MCU_SensCtrl0</text>
<text x="411.2" y="162.8">MCU_LED6</text>
<text x="113" y="170.2">12</text>
<text x="113" y="173.2">13</text>
<text x="126.5" y="168.8">MCU_SensCtrl2</text>
<text x="126.5" y="171.8">MCU_SensCtrl3</text>
<text x="347.1" y="171.8">MCU_SensCtrl5</text>
<text x="347.1" y="168.8">MCU_SensCtrl3</text>
<text x="378.5" y="170.2">13</text>
<text x="378.5" y="173.2">15</text>
<text x="397.7" y="170.2">14</text>
<text x="397.7" y="173.2">16</text>
<text x="411.2" y="168.8">MCU_SensCtrl2</text>
<text x="411.2" y="171.8">MCU_SensCtrl4</text>
<text x="113" y="176.2">15</text>
<text x="126.5" y="177.8">MCU_SensCtrl5</text>
<text x="126.5" y="174.8">MCU_SensCtrl4</text>
<text x="356.1" y="174.8">REG_OUT</text>
<text x="89.3" y="185" transform="rotate(-90 89.3 185)">21</text>
<text x="348" y="216.7">VBUS</text>
<text x="423.2" y="219.7">MCU_RXD0</text>
<text x="423.2" y="216.7">MCU_TXD0</text>
<text x="20.4" y="222.7">MCU_LED7</text>
<text x="53.4" y="222.7">MCU_LED6</text>
<text x="86.3" y="222.7">MCU_LED5</text>
<text x="119.3" y="222.7">MCU_LED4</text>
<text x="152.3" y="222.7">MCU_LED3</text>
<text x="185.2" y="222.7">MCU_LED2</text>
<text x="218.2" y="222.7">MCU_LED1</text>
<text x="251.2" y="222.7">MCU_LED0</text>
<text x="343.5" y="228.4">REG_OUT</text>
<text x="51" y="236.2">Red</text>
<text x="83.9" y="236.2">Red</text>
<text x="116.9" y="236.2">Red</text>
<text x="149.9" y="236.2">Red</text>
<text x="182.8" y="236.2">Red</text>
<text x="215.8" y="236.2">Red</text>
<text x="248.8" y="236.2">Red</text>
<text x="281.7" y="236.2">Red</text>
<text x="344.7" y="269.2">Title</text>
<text x="344.7" y="278.2">Size</text>
<text x="347.7" y="281.2">B</text>
<text x="356.7" y="278.2">Document Number</text>
<text x="356.7" y="281.2">Sensor Platform - Base Board Schematic</text>
<text x="443.6" y="278.2">Rev</text>
<text x="446.6" y="281.2">02</text>
<text x="344.7" y="287.2">Date:</text>
<text x="360.3" y="287.2">Thursday, September 18, 2014</text>
<text x="404.6" y="287.2">Sheet</text>
<text x="419.6" y="287.2">2</text>
<text x="428.6" y="287.2">of</text>
<text x="437.6" y="287.2">3</text>
</g>
<g font-size="2.7" fill="#000080">
<text x="36" y="17.4">D1</text>
<text x="74.9" y="17.4">U1</text>
<text x="86.9" y="17.4">BU33TD3WG-TR</text>
<text x="15" y="20.4">J1</text>
<text x="39" y="22.2">20V 3A</text>
<text x="137.9" y="18.6">R2</text>
<text x="317.1" y="21.6">R1</text>
<text x="62.9" y="29.4">C3</text>
<text x="122.9" y="29.4">C1</text>
<text x="137.9" y="24.6">0</text>
<text x="316.5" y="25.2">10K</text>
<text x="436.4" y="28.2">10K</text>
<text x="437" y="24.6">R3</text>
<text x="62.9" y="35.4">0.47uF</text>
<text x="122.9" y="35.4">0.47uF</text>
<text x="316.5" y="40.2">20K</text>
<text x="317.1" y="36.6">R4</text>
<text x="24" y="44.4">3 Position Switch</text>
<text x="188.8" y="44.4">D16</text>
<text x="188.8" y="47.4">Dual LED</text>
<text x="15" y="48.9">J3</text>
<text x="161.9" y="53.4">R155</text>
<text x="176.8" y="53.4">240</text>
<text x="395.6" y="53.4">Momentary Push-Button (N/O)</text>
<text x="426.5" y="50.4">S1</text>
<text x="161.9" y="59.4">R156</text>
<text x="176.8" y="59.4">240</text>
<text x="383.7" y="59.4">J2</text>
<text x="24" y="65.4">2 Position Male Header: External Power</text>
<text x="98.9" y="85.2">R5</text>
<text x="98.9" y="90.6">0</text>
<text x="281.7" y="95.4">R7</text>
<text x="290.7" y="95.4">R6</text>
<text x="380.7" y="90.9">J4</text>
<text x="104.9" y="101.4">C4</text>
<text x="116.9" y="101.4">C5</text>
<text x="281.7" y="98.4">10K</text>
<text x="290.7" y="98.4">10K</text>
<text x="104.9" y="107.4">0.01uF</text>
<text x="116.9" y="107.4">4.7uF</text>
<text x="187.9" y="106.2">U2</text>
<text x="301.8" y="103.2">U3</text>
<text x="380.7" y="106.2">DEBUG</text>
<text x="68.9" y="113.3">U4</text>
<text x="275.8" y="125.1">SensorInterfaceHeader_1</text>
<text x="176.8" y="128.1">SensorInterfaceHeader_1</text>
<text x="179.8" y="135.8">U5</text>
<text x="383.7" y="149.3">J5</text>
<text x="179.8" y="163.1">SensorInterfaceHeader_3</text>
<text x="212.8" y="170.3">R149</text>
<text x="212.8" y="173.3">10K</text>
<text x="224.8" y="170.3">R150</text>
<text x="224.8" y="173.3">10K</text>
<text x="236.8" y="170.3">R151</text>
<text x="236.8" y="173.3">10K</text>
<text x="248.8" y="170.3">R152</text>
<text x="248.8" y="173.3">10K</text>
<text x="260.8" y="170.3">R153</text>
<text x="260.8" y="173.3">10K</text>
<text x="272.8" y="170.3">R154</text>
<text x="272.8" y="173.3">10K</text>
<text x="383.7" y="179.3">16 I/O Pins Q112</text>
<text x="51" y="233.2">D8</text>
<text x="83.9" y="233.2">D9</text>
<text x="116.9" y="233.2">D10</text>
<text x="149.9" y="233.2">D11</text>
<text x="182.8" y="233.2">D12</text>
<text x="215.8" y="233.2">D13</text>
<text x="248.8" y="233.2">D14</text>
<text x="281.7" y="233.2">D15</text>
<text x="51" y="239.2">SML-P11VTT86</text>
<text x="83.9" y="239.2">SML-P11VTT86</text>
<text x="116.9" y="239.2">SML-P11VTT86</text>
<text x="149.9" y="239.2">SML-P11VTT86</text>
<text x="182.8" y="239.2">SML-P11VTT86</text>
<text x="215.8" y="239.2">SML-P11VTT86</text>
<text x="248.8" y="239.2">SML-P11VTT86</text>
<text x="281.7" y="239.2">SML-P11VTT86</text>
<text x="47.4" y="249.4">R14</text>
<text x="80.3" y="249.4">R15</text>
<text x="113.3" y="249.4">R16</text>
<text x="146.3" y="249.4">R17</text>
<text x="179.2" y="249.4">R18</text>
<text x="212.2" y="249.4">R19</text>
<text x="245.2" y="249.4">R20</text>
<text x="278.2" y="249.4">R21</text>
<text x="46.8" y="253">1.5K</text>
<text x="79.7" y="253">1.5K</text>
<text x="112.7" y="253">1.5K</text>
<text x="145.7" y="253">1.5K</text>
<text x="178.6" y="253">1.5K</text>
<text x="211.6" y="253">1.5K</text>
<text x="244.6" y="253">1.5K</text>
<text x="277.6" y="253">1.5K</text>
</g>
<g font-size="2.7" fill="#004080">
<text x="76.4" y="22.2">VIN</text>
<text x="95.9" y="22.2">VOUT</text>
<text x="21" y="28.2">3</text>
<text x="21" y="34.2">2</text>
<text x="76.4" y="31.2">STBY</text>
<text x="91.2" y="31.5" transform="rotate(-90 91.2 31.5)">GND</text>
<text x="99.5" y="31.2">NC</text>
<text x="21" y="40.2">1</text>
<text x="385.1" y="40.2">3</text>
<text x="385.1" y="46.2">2</text>
<text x="385.1" y="52.2">1</text>
<text x="21" y="58.2">2</text>
<text x="21" y="64.2">1</text>
<text x="188" y="112.1">GPIO0</text>
<text x="301.2" y="109.1">SDA</text>
<text x="301.2" y="112.1">SCL</text>
<text x="188" y="115.1">GPIO1</text>
<text x="188" y="118.1">GPIO2</text>
<text x="301.2" y="115.1">ADC0</text>
<text x="301.2" y="118.1">ADC1</text>
<text x="70.4" y="121.1">TEST_F</text>
<text x="70.4" y="124.1">RST</text>
<text x="91.2" y="121.1" transform="rotate(-90 91.2 121.1)">VDD</text>
<text x="104.3" y="121.1">PA0</text>
<text x="104.3" y="124.1">PA1</text>
<text x="188" y="121.1">GPIO3</text>
<text x="190.6" y="124.1">VDD</text>
<text x="301.2" y="121.1">GND</text>
<text x="70.4" y="127.1">TST</text>
<text x="104.3" y="127.1">PA2</text>
<text x="70.4" y="136.1">PC0</text>
<text x="104.3" y="133.1">PB0</text>
<text x="104.3" y="136.1">PB1</text>
<text x="70.4" y="139.1">PC1</text>
<text x="70.4" y="142.1">PC2</text>
<text x="104.3" y="139.1">PB2</text>
<text x="104.3" y="142.1">PB3</text>
<text x="181.4" y="142.1">SensCtrl5</text>
<text x="70.4" y="145.1">PC3</text>
<text x="70.4" y="148.1">PC4</text>
<text x="104.3" y="145.1">PB4</text>
<text x="104.3" y="148.1">PB5</text>
<text x="181.4" y="148.1">SensCtrl3</text>
<text x="181.4" y="145.1">SensCtrl4</text>
<text x="70.4" y="151.1">PC5</text>
<text x="70.4" y="154.1">PC6</text>
<text x="104.3" y="151.1">PB6</text>
<text x="104.3" y="154.1">PB7</text>
<text x="181.4" y="154.1">SensCtrl1</text>
<text x="181.4" y="151.1">SensCtrl2</text>
<text x="70.4" y="157.1">PC7</text>
<text x="181.4" y="157.1">SensCtrl0</text>
<text x="70.4" y="163.1">nc4</text>
<text x="70.4" y="166.1">nc20</text>
<text x="104.1" y="163.1">PD0</text>
<text x="104.1" y="166.1">PD1</text>
<text x="104.1" y="169.1">PD2</text>
<text x="104.1" y="172.1">PD3</text>
<text x="91.2" y="178.3" transform="rotate(-90 91.2 178.3)">VSS</text>
<text x="104.1" y="175.1">PD4</text>
<text x="104.1" y="178.1">PD5</text>
<text x="375.3" y="217">VBUS</text>
<text x="392.3" y="217">RXD</text>
<text x="392.6" y="220">TXD</text>
<text x="375.3" y="229">REG_OUT</text>
<text x="375.3" y="241">GND</text>
</g>
<g font-size="2.7" fill="#f00">
<text x="33.6" y="26.4">VBUS_D</text>
<text x="33.6" y="32.4">VIN</text>
<text x="33.6" y="38.4">VEXT</text>
<text x="144.5" y="53.4">VBUS_D</text>
<text x="144.5" y="59.4">VEXT</text>
</g>
<g font-size="2.7" fill="#00f">
<text x="191.8" y="53.2">G</text>
<text x="191.8" y="59.2">R</text>
</g>
<g font-size="2.1">
<text x="48" y="2.3">5</text>
<text x="137.9" y="2.3">4</text>
<text x="227.8" y="2.3">3</text>
<text x="317.7" y="2.3">2</text>
<text x="407.6" y="2.3">1</text>
<text x=".8" y="40.5">D</text>
<text x="453.3" y="40.5">D</text>
<text x=".8" y="111.7">C</text>
<text x="453.3" y="111.7">C</text>
<text x=".8" y="182.9">B</text>
<text x="453.3" y="182.9">B</text>
<text x=".8" y="254.1">A</text>
<text x="453.3" y="254.1">A</text>
<text x="48" y="290">5</text>
<text x="137.9" y="290">4</text>
<text x="227.8" y="290">3</text>
<text x="317.7" y="290">2</text>
<text x="407.6" y="290">1</text>
</g>
</svg>
